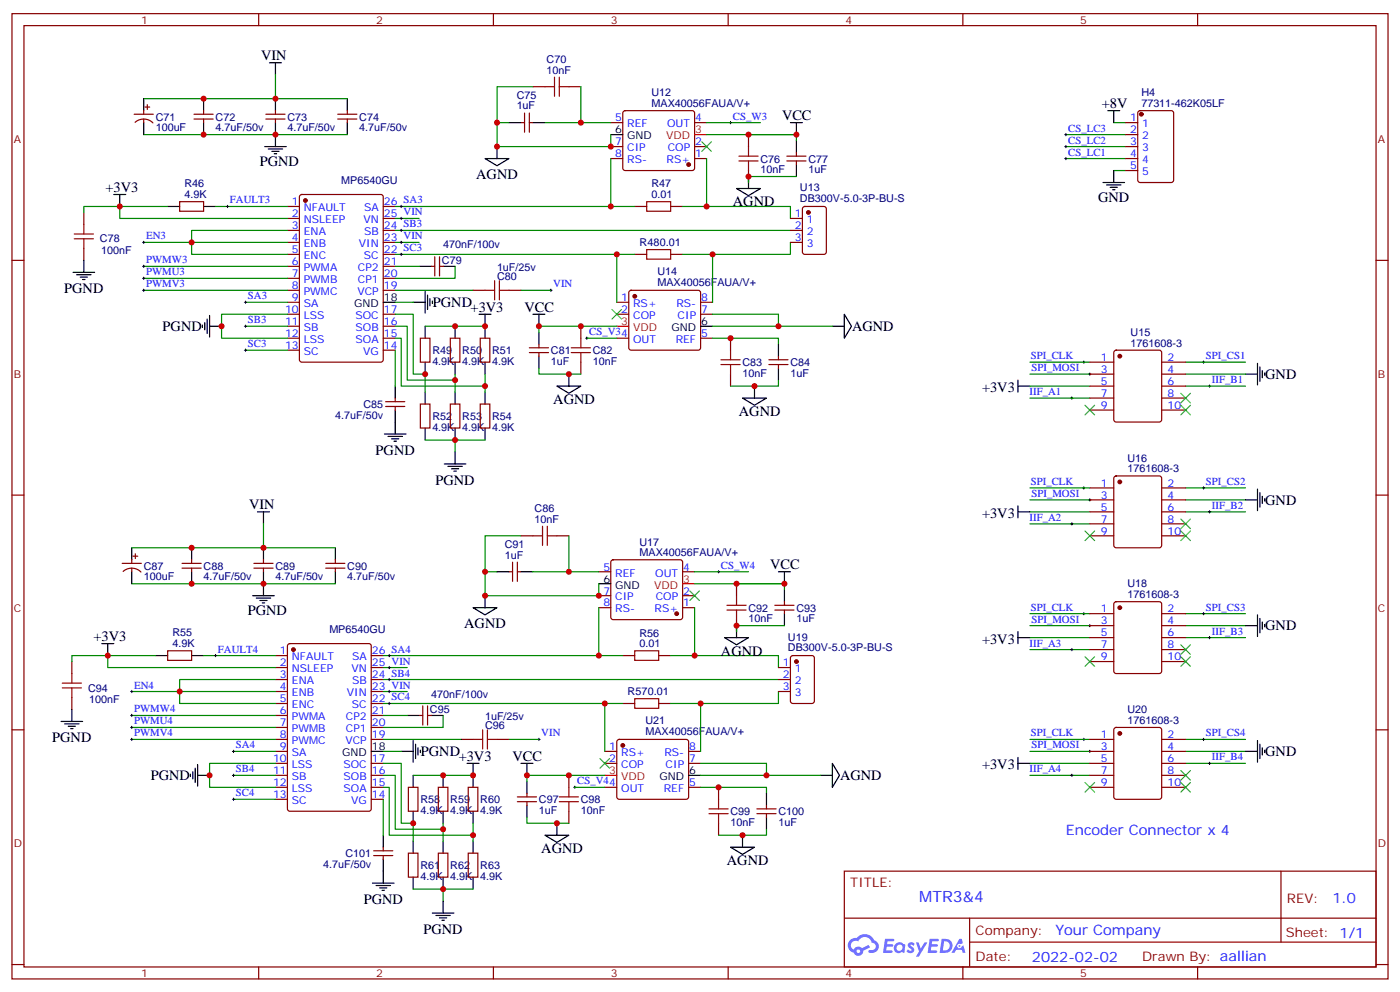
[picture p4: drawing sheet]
<svg xmlns="http://www.w3.org/2000/svg" width="412mm" height="292mm" viewBox="0 0 412 292" stroke-linecap="round" stroke-linejoin="round" font-family="sans-serif">
<g fill="none" stroke="#870000" stroke-width=".35">
<path d="M3.5 4h405.4v284.4h-405.4zM7.1 7.5h398.2v277.3h-398.2zM76.2 4v3.5M145.3 4v3.5M214.5 4v3.5M283.6 4v3.5M352.8 4v3.5M3.5 76.7h3.6M405.3 76.7h3.6M3.5 145.8h3.6M405.3 145.8h3.6M3.5 215h3.6"/>
<path d="M405.3 215h3.6M248.7 256.6h156.6v28.2h-156.6zM377.3 256.6v20.9M248.7 270.5h156.5M285.6 277.5h119.6M285.6 270.5v14.1M3.5 284.1h3.6M76.2 284.8v3.6M145.3 284.8v3.6M214.5 284.8v3.6M283.6 284.8v3.6M352.8 284.8v3.6"/>
<path d="M405.3 284.1h3.6"/>
</g>
<g fill="#5487ff">
<path d="M267.7 277.8a1.22 1.22 0 0 1 1.7 .3l-.4 .5a.47 .47 0 0 0-.3-.4 .47 .47 0 0 0-.5 .2l.1 .2a1.14 1.14 0 0 1 .8 1.8 1.14 1.14 0 0 1-1.9 0l-.2-.2 .5-.5 .7 .4a.29 .29 0 0 0 .3-.3 .29 .29 0 0 0-.2-.3 1.04 1.04 0 0 1-.6-1.7z"/>
<path d="M260.7 276.5h2.4l.3 .2-.2 .5-1.8 .1-.1 .8h1.5l.3 .4-.3 .4h-1.6l-.2 1.1h1.7l.2 .3-.2 .3-2.6 .1z"/>
<path d="M273.8 276.5h2.4l.3 .2-.1 .5-1.8 .1-.2 .8h1.6l.3 .4-.4 .4h-1.6l-.1 1.1h1.7l.2 .3-.2 .3-2.6 .1z"/>
<path d="M282.6 276.5h.7l.3 1.3-.6 .3a.69 .69 0 0 0-1 .3 .69 .69 0 0 0 .4 1 .69 .69 0 0 0 .9-.7l.5-.2 .6 2.2h-.8l-.2-.9h-1.8l-.5 .9h-.8z"/>
<path d="M269.8 277.6h.8l.6 1.8 1.1-1.8h.9l-2.6 4.2h-.8l.9-1.5z"/>
<path d="M277.4 276.5l-.6 4.2h1.3a2.11 2.11 0 0 0 2.5-2.1 2.11 2.11 0 0 0-2.5-2.1zM278.1 277.3a1.39 1.39 0 0 1 1.7 1.4 1.39 1.39 0 0 1-1.8 1.3h-.3z"/>
<path d="M263.7 278.2a1.54 1.54 0 0 0-.1 2.1 1.54 1.54 0 0 0 2.2 .1l.6 .3 .3-2.3-.2-.3h-.4a1.49 1.49 0 0 0-2.4 .1zM264 279.2a.94 .94 0 0 1 1.8 0 .94 .94 0 0 1-1.8 0z"/>
<path d="M250.4 276.9a2.18 2.18 0 0 0 1.1 3.7 1.44 1.44 0 0 0 1.6 .9 1.44 1.44 0 0 0 1.2-1.4l2-1-.5-.8-1.9 1a1.47 1.47 0 0 0-2.4 .4 1.39 1.39 0 0 1-.7-1.9 1.39 1.39 0 0 1 2-.5 2.12 2.12 0 0 1 2.2-1.3 2.12 2.12 0 0 1 1.9 1.7 1.14 1.14 0 0 1 1.1 1.4 1.14 1.14 0 0 1-1.7 .7 .43 .43 0 0 0-.5 .4 .43 .43 0 0 0 .4 .5 1.98 1.98 0 0 0 2.5-1.2 1.98 1.98 0 0 0-1.2-2.6 3.1 3.1 0 0 0-5.3-.6l-.9 .1zM252.3 280.2a.55 .55 0 0 1 1.1 0 .55 .55 0 0 1-1.1 0z"/>
<circle cx="282.6" cy="278.6" r=".26"/>
</g>
<g fill="none" stroke="#a10000" stroke-width=".35">
<path d="M160.5 25.5h2.8M163.3 22.7v5.7M164.7 25.5h2.9M164.7 22.7v5.7M190.5 59.4h7.1v2.8h-7.1zM217.7 47.4h5.6M217.7 46h5.6M220.5 43.2v2.8M220.5 47.4v2.8M21.9 70.3h5.6M21.9 68.9h5.6M24.7 66.1v2.8"/>
<path d="M24.7 70.3v2.9M190.5 73.5h7.1v2.8h-7.1zM142.9 85.5h2.8M145.7 82.7v5.6M147.1 85.5h2.8M147.1 82.7v5.6M171.1 99.6v2.8M168.3 103.9h5.6M168.3 102.4h5.6M171.1 103.9v2.8M212.4 107.4h5.6M212.4 106h5.6"/>
<path d="M215.2 103.2v2.8M215.2 107.4v2.8M157 157.8h2.8M159.8 155v5.7M161.2 157.8h2.8M161.2 155v5.7M214.1 179.7h5.7M214.1 178.3h5.7M217 175.5v2.8M217 179.7v2.8M21.2 198.4v2.8M187 191.7h7v2.8h-7z"/>
<path d="M18.3 202.6h5.7M18.3 201.2h5.7M21.2 202.6v2.9M139.3 217.8h2.9M142.2 215v5.6M143.6 217.8h2.8M143.6 215v5.6M187 205.8h7v2.8h-7zM164.7 236.1h5.7M164.7 234.7h5.7M167.6 231.9v2.8M167.6 236.1v2.9"/>
<path d="M208.8 239.7h5.7M208.8 238.3h5.7M211.7 235.4v2.9M211.7 239.7v2.8"/>
</g>
<g fill="none" stroke="#870000" stroke-width=".35">
<path d="M39.5 33.7h5.7M39.8 36a3.8 3.8 0 0 1 5.2 .2M42.3 32.6v1.1M42.3 35.1v1M42.7 31.5h1.4M43.4 30.8v1.4M57.1 35.1h5.7M57.1 33.7h5.7M60 32.6v1.1M60 35.1v1M78.3 35.1h5.7M78.3 33.7h5.7"/>
<path d="M81.1 32.6v1.1M81.1 35.1v1M99.5 35.1h5.6M99.5 33.7h5.6M102.3 32.6v1.1M102.3 35.1v1M153.5 36.1h1M154.5 33.3v5.6M155.9 36.1h1.1M155.9 33.3v5.6M157 25.5h3.5M167.6 25.5h3.5"/>
<path d="M179.9 36.1h3.5M183.7 32.8l.4-.2h19.8l.5 .2 .2 .5v16.2l-.2 .5-.5 .2h-19.8l-.4-.2-.3-.5v-16.2zM204.6 36.1h3.5M220.5 39.7v3.5M331.6 36.1h3.5M331.6 39.7h3.5M335.4 32.8l.4-.2h9.2l.7 .4v20.1l-.4 .6-9.5 .1-.6-.5-.1-20zM52.9 59.4h7.1v2.8h-7.1zM88.4 57.5l.5-.2h23.3l.6 .4 .1 48.3-.5 .6-23.5 .1-.7-.5v-48.2zM179.9 46.7h3.5M179.9 43.2h3.5M204.6 46.7h3.5"/>
<path d="M204.6 43.2h3.5M220.5 50.2v3.6M231.8 47.4h5.6M231.8 46h5.6M234.6 44.9v1.1M234.6 47.4v1.1M331.6 46.7h3.5M331.6 43.2h3.5M331.6 50.2h3.5M24.7 62.6v3.5M24.7 73.2v3.5M84.7 74.9h3.5"/>
<path d="M84.7 60.8h3.5M84.7 64.3h3.5M84.7 67.9h3.5M84.7 71.4h3.5M84.7 78.5h3.5M112.9 74.9h3.5M112.9 60.8h3.5M112.9 64.3h3.5M112.9 67.9h3.5M112.9 71.4h3.5M112.9 78.5h3.5M127 78.5h1.1"/>
<path d="M128.1 75.6v5.7M129.5 78.5h1M129.5 75.6v5.7M187 74.9h3.5M187 60.8h3.5M197.6 74.9h3.5M197.6 60.8h3.5M232.8 64.3h3.6M232.8 67.9h3.6M232.8 71.4h3.6M236.6 61l.5-.2h5.6l.7 .4v13l-.4 .7h-5.9l-.7-.4v-13zM84.7 89h3.5"/>
<path d="M84.7 92.6h3.5M84.7 99.6h3.5M84.7 82h3.5M84.7 85.5h3.5M84.7 96.1h3.5M112.9 92.6h3.5M112.9 99.6h3.5M112.9 82h3.5M112.9 85.5h3.5M112.9 96.1h3.5M123.8 99.6h2.8v7.1h-2.8zM132.6 99.6h2.9v7.1h-2.9z"/>
<path d="M139.3 85.5h3.6M141.5 99.6h2.8v7.1h-2.8zM149.9 85.5h3.6M171.1 96.1v3.5M181.7 89h3.5M181.7 92.6h3.5M181.7 99.6h3.5M185.4 85.7l.5-.2h19.8l.5 .2 .2 .5v16.2l-.3 .5-.4 .3h-19.8l-.5-.3-.2-.5v-16.2zM206.4 89h3.5M206.4 92.6h3.5M206.4 99.6h3.5M215.2 99.6v3.6"/>
<path d="M84.7 103.2h3.5M112.9 103.2h3.5M113.6 119.7h5.6M113.6 118.3h5.6M116.4 117.3v1M116.4 119.7v1.1M123.8 119h2.8v7.1h-2.8zM132.6 119h2.9v7.1h-2.9zM141.5 119h2.8v7.1h-2.8zM155.9 103.9h5.7M155.9 102.4h5.7M158.7 101.4v1"/>
<path d="M158.7 103.9v1M171.1 106.7v3.5M215.2 110.2v3.5M226.5 107.4h5.6M226.5 106h5.6M229.3 104.9v1.1M229.3 107.4v1M321 106.7h7.1M321 110.2h7.1M321 113.7h7.1M321 117.3h7.1M328.3 103.4l.5-.2h12.7l.6 .4 .1 20-.5 .7h-12.9l-.7-.4v-20z"/>
<path d="M342.2 106.7h7M342.2 110.2h7M342.2 113.7h7M342.2 117.3h7M321 120.8h7.1M342.2 120.8h7M153.5 157.8h3.5M164 157.8h3.6M321 157.8h7.1M321 143.7h7.1M321 147.2h7.1M321 150.8h7.1"/>
<path d="M321 154.3h7.1M328.3 140.4l.5-.2h12.7l.6 .4 .1 20.1-.5 .6-12.9 .1-.7-.5v-20zM342.2 157.8h7M342.2 143.7h7M342.2 147.2h7M342.2 150.8h7M342.2 154.3h7M36 165.9h5.6M36.3 168.3a3.8 3.8 0 0 1 5.2 .2M38.8 164.9v1M38.8 167.4v1M39.2 163.8h1.4"/>
<path d="M39.9 163.1v1.4M53.6 167.4h5.7M53.6 165.9h5.7M56.4 164.9v1M56.4 167.4v1M74.8 167.4h5.6M74.8 165.9h5.6M77.6 164.9v1M77.6 167.4v1M96 167.4h5.6M96 165.9h5.6M98.8 164.9v1"/>
<path d="M98.8 167.4v1M149.9 168.4h1.1M151 165.6v5.6M152.4 168.4h1.1M152.4 165.6v5.6M176.4 179h3.5M176.4 175.5h3.5M176.4 168.4h3.5M180.2 165.1l.4-.2h19.8l.5 .2 .2 .5v16.2l-.3 .5-.4 .2h-19.8l-.5-.2-.2-.5v-16.2zM201.1 179h3.5M201.1 175.5h3.5M201.1 168.4h3.5"/>
<path d="M217 171.9v3.6M228.2 179.7h5.7M228.2 178.3h5.7M231.1 177.2v1.1M231.1 179.7v1.1M328.3 177.4l.5-.2h12.7l.6 .5 .1 20-.5 .6-12.9 .1-.7-.5v-20zM21.2 194.9v3.5M49.4 191.7h7v2.8h-7zM81.1 193.1h3.6M81.1 196.6h3.6M84.9 189.8l.5-.2h23.3l.6 .4 .1 48.3-.5 .6-23.5 .1-.7-.5v-48.2zM109.4 193.1h3.5"/>
<path d="M109.4 196.6h3.5M183.4 193.1h3.6M194 193.1h3.6M217 182.5v3.6M229.3 196.6h3.5M233.1 193.3l.4-.2h5.7l.6 .4 .1 13-.5 .7h-5.9l-.6-.4-.1-13zM321 180.8h7.1M321 184.3h7.1M321 187.8h7.1M321 191.3h7.1M321 194.9h7.1M342.2 180.8h7"/>
<path d="M342.2 184.3h7M342.2 187.8h7M342.2 191.3h7M342.2 194.9h7M21.2 205.5v3.5M81.1 207.2h3.6M81.1 200.2h3.6M81.1 203.7h3.6M81.1 210.7h3.6M81.1 214.3h3.6M81.1 217.8h3.6M109.4 207.2h3.5"/>
<path d="M109.4 200.2h3.5M109.4 203.7h3.5M109.4 210.7h3.5M109.4 214.3h3.5M109.4 217.8h3.5M123.5 210.7h1M124.5 207.9v5.7M125.9 210.7h1.1M125.9 207.9v5.7M135.8 217.8h3.5M146.4 217.8h3.5M181.9 218l.5-.2h19.7l.5 .2 .2 .5v16.2l-.2 .5-.5 .2h-19.7l-.5-.2-.2-.5v-16.2z"/>
<path d="M183.4 207.2h3.6M194 207.2h3.6M229.3 200.2h3.5M229.3 203.7h3.5M321 217.8h7.1M328.3 214.5l.5-.2h12.7l.6 .4 .1 20-.5 .7h-12.9l-.7-.4v-20zM342.2 217.8h7M81.1 221.3h3.6M81.1 224.9h3.6M81.1 231.9h3.6M81.1 228.4h3.6M81.1 235.4h3.6"/>
<path d="M109.4 224.9h3.5M109.4 231.9h3.5M109.4 228.4h3.5M109.4 235.4h3.5M120.3 231.9h2.8v7.1h-2.8zM129.1 231.9h2.8v7.1h-2.8zM137.9 231.9h2.9v7.1h-2.9zM152.4 236.1h5.6M152.4 234.7h5.6M155.2 233.7v1M155.2 236.1v1.1M167.6 228.4v3.5"/>
<path d="M167.6 239v3.5M178.2 221.3h3.5M178.2 224.9h3.5M178.2 231.9h3.5M202.8 221.3h3.6M202.8 224.9h3.6M202.8 231.9h3.6M211.7 231.9v3.5M223 239.7h5.6M223 238.3h5.6M225.8 237.2v1.1M225.8 239.7v1"/>
<path d="M321 221.3h7.1M321 224.9h7.1M321 231.9h7.1M321 228.4h7.1M342.2 221.3h7M342.2 224.9h7M342.2 231.9h7M342.2 228.4h7M110.1 252h5.6M110.1 250.6h5.6M112.9 249.6v1M112.9 252v1.1"/>
<path d="M120.3 251.3h2.8v7.1h-2.8zM129.1 251.3h2.8v7.1h-2.8zM137.9 251.3h2.9v7.1h-2.9zM211.7 242.5v3.5"/>
</g>
<g fill="#870000" stroke="#870000" stroke-width=".35">
<circle cx="183.4" cy="219.6" r=".53"/>
<circle cx="199.3" cy="180.8" r=".53"/>
<circle cx="86.4" cy="191.3" r=".53"/>
<circle cx="187" cy="87.3" r=".53"/>
<circle cx="202.8" cy="48.5" r=".53"/>
<circle cx="90" cy="59.1" r=".53"/>
<circle cx="238.1" cy="62.6" r=".53"/>
<circle cx="234.6" cy="194.9" r=".53"/>
<circle cx="336.2" cy="33.7" r=".53"/>
<circle cx="329.8" cy="216" r=".53"/>
<circle cx="329.8" cy="179" r=".53"/>
<circle cx="329.8" cy="142" r=".53"/>
<circle cx="329.8" cy="104.9" r=".53"/>
</g>
<path d="M204.6 39.7h3.5M181.7 96.1h3.5M201.1 171.9h3.5M178.2 228.4h3.5" fill="none" stroke="#f00" stroke-width=".35"/>
<g fill="none" stroke="#000" stroke-width=".35">
<path d="M79.4 18.5h3.5M81.1 18.5v3.5M42.3 29.1v3.5M42.3 36.1v3.6M60 29.1v3.5M60 36.1v3.6M81.1 29.1v3.5M81.1 36.1v7.1M102.3 29.1v3.5M102.3 36.1v3.6M149.9 36.1h3.6M157 36.1h3.5"/>
<path d="M179.9 39.7h3.5M232.8 36.1h3.6M234.6 36.1v3.6M326.3 32.6h3.5M328.1 32.6v3.5M33.5 57.3h3.5M35.3 57.3v3.5M78 43.2h6.3M79 43.9h4.3M80.1 44.6h2.1M80.8 45.3h.7M142.9 46.7h7l-3.5 2.1z"/>
<path d="M146.4 43.2v3.5M217 55.5h7l-3.5 2.1zM220.5 52v3.5M234.6 41.4v3.5M234.6 48.5v3.5M324.9 53.8h6.4M326 54.5h4.2M327 55.2h2.1M327.7 55.9h.7M328.1 50.2v3.6M24.7 76.7v3.5M49.4 60.8h3.5"/>
<path d="M60 60.8h3.5M123.5 78.5h3.5M130.5 78.5h3.6M21.5 80.2h6.4M22.6 80.9h4.2M23.6 81.6h2.2M24.3 82.3h.7M59.6 95.7v.7M60.3 95v2.2M61 94v4.2M61.7 96.1h3.6M61.7 92.9v6.4"/>
<path d="M112.9 89h3.5M121.7 89h3.5M125.2 85.9v6.3M125.2 96.1v3.5M125.9 86.9v4.3M126.6 88v2.1M127.4 88.7v.7M134.1 96.1v3.5M141.1 92.6h3.5M142.9 92.6v7M157 92.6h3.5M158.7 92.6v3.5"/>
<path d="M158.7 97.9v3.5M206.4 96.1h3.5M245.2 96.1h3.5M248.7 92.6l2.1 3.5-2.1 3.5zM116.4 113.7v3.6M125.2 106.7v3.5M125.2 115.5v3.5M134.1 106.7v3.5M134.1 115.5v3.5M142.9 106.7v3.5M142.9 115.5v3.5M158.7 104.9v3.5"/>
<path d="M164 113.7h7.1l-3.5 2.2zM167.6 110.2v3.5M218.7 117.3h7.1l-3.6 2.1zM222.2 113.7v3.6M229.3 101.4v3.5M229.3 108.4v3.6M299.9 112v3.5M299.9 113.7h3.5M366.9 110.2h3.5M370.4 107v6.4M371.1 108.1v4.2M371.8 109.1v2.2"/>
<path d="M372.5 109.9v.7M113.2 127.8h6.4M114.3 128.6h4.2M115.4 129.3h2.1M116.1 130h.7M116.4 120.8v7M125.2 126.1v3.5M130.9 136.7h6.3M131.9 137.4h4.3M133 138.1h2.1M133.7 138.8h.7M134.1 126.1v3.5"/>
<path d="M134.1 133.1v3.6M142.9 126.1v3.5M75.8 150.8h3.6M77.6 150.8v3.5M299.9 150.8h3.5M299.9 149v3.5M366.9 147.2h3.5M370.4 144.1v6.3M371.1 145.1v4.3M371.8 146.2v2.1M372.5 146.9v.7M38.8 161.4v3.5"/>
<path d="M38.8 168.4v3.5M56.4 161.4v3.5M56.4 168.4v3.5M74.4 175.5h6.4M75.5 176.2h4.2M76.6 176.9h2.1M77.3 177.6h.7M77.6 161.4v3.5M77.6 168.4v7.1M98.8 161.4v3.5M98.8 168.4v3.5M139.3 179h7.1l-3.5 2.1z"/>
<path d="M142.9 175.5v3.5M146.4 168.4h3.5M153.5 168.4h3.5M176.4 171.9h3.5M229.3 168.4h3.5M231.1 168.4v3.5M231.1 173.7v3.5M30 189.6h3.5M31.7 189.6v3.5M45.9 193.1h3.5M56.4 193.1h3.6M213.4 187.8h7.1l-3.5 2.1z"/>
<path d="M217 184.3v3.5M231.1 180.8v3.5M299.9 186.1v3.5M299.9 187.8h3.5M366.9 184.3h3.5M370.4 181.1v6.4M371.1 182.2v4.2M371.8 183.2v2.1M372.5 183.9v.7M18 212.5h6.3M19 213.2h4.3M20.1 213.9h2.1"/>
<path d="M20.8 214.6h.7M21.2 209v3.5M119.9 210.7h3.6M121.7 218.2v6.3M122.4 219.2v4.2M127 210.7h3.5M370.4 218.2v6.3M371.1 219.2v4.2M56.1 228v.7M56.8 227.3v2.1M57.5 226.3v4.2M58.2 228.4h3.5"/>
<path d="M58.2 225.2v6.4M109.4 221.3h3.5M118.2 221.3h3.5M121.7 228.4v3.5M121.7 239v3.5M123.1 220.3v2.1M123.8 221v.7M130.5 228.4v3.5M130.5 239v3.5M137.6 224.9h3.5M139.3 224.9v7M139.3 239v3.5"/>
<path d="M153.5 224.9h3.5M155.2 224.9v3.5M155.2 230.2v3.5M155.2 237.2v3.5M202.8 228.4h3.6M225.8 233.7v3.5M241.7 228.4h3.5M245.2 224.9l2.1 3.5-2.1 3.5zM299.9 224.9h3.5M299.9 223.1v3.5M366.9 221.3h3.5M371.8 220.3v2.1"/>
<path d="M372.5 221v.7M112.9 246v3.6M112.9 253.1v7M121.7 247.8v3.5M121.7 258.4v3.5M130.5 247.8v3.5M130.5 258.4v3.5M139.3 247.8v3.5M139.3 258.4v3.5M160.5 246h7.1l-3.6 2.1zM164 242.5v3.5M215.2 249.6h7l-3.5 2.1z"/>
<path d="M218.7 246v3.6M225.8 240.7v3.6M109.7 260.1h6.4M110.8 260.8h4.2M111.8 261.5h2.1M112.5 262.3h.7M127.4 269h6.3M128.4 269.7h4.2M129.5 270.4h2.1M130.2 271.1h.7M130.5 265.4v3.6"/>
</g>
<g fill="none" stroke="#008700" stroke-width=".35">
<path d="M42.3 39.7h60M81.1 22v7.1h-38.8M81.1 29.1h21.2M146.4 36.1h3.5M157 25.5h-10.6v17.7h33.5v-3.5M160.5 36.1h10.6M171.1 25.5v10.6h8.8M208.1 39.7h26.5v1.7M208.1 36.1h15.9M314 39.7h17.6M328.1 36.1h3.5M179.9 46.7v14.1"/>
<path d="M208.1 46.7v14.1M234.6 52h-14.1v1.8M314 46.7h17.6M314 43.2h17.6M328.1 50.2h3.5M35.3 60.8h-10.6v1.8M42.3 71.4h14.1v3.5h28.3M42.3 78.5h42.4M49.4 60.8h-14.1v3.5h49.4M63.5 60.8h21.2M84.7 67.9h-28.3v3.5h28.3M116.4 60.8h70.6"/>
<path d="M116.4 71.4h7.1M116.4 78.5h7.1M116.4 67.9h116.4M116.4 74.9h70.6M116.4 64.3h7.1M134.1 78.5v3.5h-17.7M181.7 74.9v14.1M201.1 60.8h31.7v3.5M209.9 74.9v14.1M232.8 71.4v3.5h-31.7M42.3 82h42.4M42.3 85.5h42.4"/>
<path d="M72.3 89h12.4M72.3 96.1h12.4M84.7 92.6h-19.4v7h19.4M116.4 92.6h5.3v17.6h3.5v5.3M116.4 96.1h3.5v15.9h14.2v-1.8M116.4 99.6h1.8v14.1h24.7v-3.5M116.4 85.5h22.9M116.4 89h5.3M125.2 96.1h17.7M153.5 85.5h8.8M172.9 99.6h8.8M181.7 96.1h-23v1.8"/>
<path d="M209.9 92.6h19.4v3.5M209.9 99.6h19.4v1.8M209.9 96.1h35.3M72.3 103.2h12.4M116.4 103.2v10.5M134.1 112v3.5M142.9 113.7v1.8M158.7 108.4v1.8h12.4M229.3 112v1.7h-14.1M303.4 117.3h17.6M303.4 106.7h17.6M303.4 113.7h17.6"/>
<path d="M303.4 110.2h17.6M349.2 106.7h17.7M349.2 113.7h17.7M349.2 110.2h17.7M125.2 129.6h17.7M134.1 129.6v3.5M77.6 154.3v7.1h-38.8M153.5 157.8h-10.6v17.7h33.5v-3.6M167.6 157.8v10.6h8.8M303.4 147.2h17.6M303.4 150.8h17.6M303.4 143.7h17.6"/>
<path d="M303.4 154.3h17.6M349.2 147.2h17.7M349.2 150.8h17.7M349.2 143.7h17.7M38.8 171.9h60M77.6 161.4h21.2M142.9 168.4h3.5M157 168.4h10.6M176.4 179v14.1M204.6 179v14.1M204.6 171.9h26.5v1.8M204.6 168.4h15.9"/>
<path d="M31.7 193.1h-10.5v1.8M45.9 193.1h-14.2v3.5h49.4M60 193.1h21.1M112.9 193.1h70.5M112.9 196.6h7M197.6 193.1h31.7v3.5M231.1 184.3h-14.1v1.8M303.4 184.3h17.6M303.4 187.8h17.6M303.4 180.8h17.6M303.4 191.3h17.6M349.2 184.3h17.7"/>
<path d="M349.2 187.8h17.7M349.2 180.8h17.7M38.8 203.7h14.1v3.5h28.2M38.8 210.7h42.3M38.8 214.3h42.3M38.8 217.8h42.3M81.1 200.2h-28.2v3.5h28.2M112.9 203.7h7M112.9 210.7h7M112.9 217.8h22.9M112.9 200.2h116.4M112.9 207.2h70.5"/>
<path d="M130.5 210.7v3.6h-17.6M149.9 217.8h8.8M178.2 207.2v14.1M206.4 207.2v14.1M229.3 203.7v3.5h-31.7M303.4 217.8h17.6M349.2 217.8h17.7M68.8 221.3h12.3M68.8 228.4h12.3M68.8 235.4h12.3M81.1 224.9h-19.4v7h19.4M112.9 224.9h5.3v17.6h3.5v5.3"/>
<path d="M112.9 228.4h3.5v15.9h14.1v-1.8M112.9 231.9h1.8v14.1h24.6v-3.5M112.9 221.3h5.3M112.9 235.4v10.6M121.7 228.4h17.6M169.3 231.9h8.9M178.2 228.4h-23v1.8M206.4 224.9h19.4v3.5M206.4 231.9h19.4v1.8M206.4 228.4h35.3M303.4 221.3h17.6M303.4 228.4h17.6"/>
<path d="M303.4 224.9h17.6M349.2 221.3h17.7M349.2 224.9h17.7M130.5 244.3v3.5M139.3 246v1.8M155.2 240.7v1.8h12.4M225.8 244.3v1.7h-14.1M121.7 261.9h17.6M130.5 261.9v3.5"/>
</g>
<g fill="none" stroke="#000" stroke-width=".29">
<path d="M214.8 36.1h.7M215.2 35.8v.7M313.6 39.7h.7M314 39.3v.7M313.6 46.7h.7M313.6 43.2h.7M314 42.8v.7M314 46.4v.7M42 71.4h.7M42 78.5h.7M42.3 71v.8M42.3 78.1v.7"/>
<path d="M66.7 60.8h.7M67 60.5v.7M117.8 71.4h.7M117.8 60.8h.7M117.8 67.9h.7M117.8 74.9h.7M117.8 64.3h.7M118.2 60.5v.7M118.2 64v.7M118.2 67.5v.7M118.2 71v.8M118.2 74.6v.7"/>
<path d="M42 82h.7M42 85.5h.7M42.3 81.6v.7M42.3 85.2v.7M72 89h.7M72 96.1h.7M72.3 88.7v.7M72.3 95.7v.7M161.9 85.5h.7M162.3 85.2v.7M172.5 99.6h.7M172.9 99.3v.7"/>
<path d="M72 103.2h.7M72.3 102.8v.7M315.4 117.3h.7M315.7 116.9v.7M318.9 106.7h.7M319.3 106.3v.7M320.7 110.2h.7M321 109.9v.7M354.2 106.7h.7M354.5 106.3v.7M356 113.7h.7M356.3 113.4v.7"/>
<path d="M315.4 154.3h.7M315.7 154v.7M318.9 143.7h.7M319.3 143.4v.7M320.7 147.2h.7M321 146.9v.7M354.2 143.7h.7M354.5 143.4v.7M356 150.8h.7M356.3 150.4v.7M211.3 168.4h.7M211.7 168.1v.7"/>
<path d="M63.1 193.1h.8M63.5 192.8v.7M114.3 193.1h.7M114.3 196.6h.7M114.7 192.8v.7M114.7 196.3v.7M114.7 199.8v.7M315.4 191.3h.7M315.7 191v.7M318.9 180.8h.7M319.3 180.4v.7M320.7 184.3h.7"/>
<path d="M321 183.9v.7M354.2 180.8h.7M354.5 180.4v.7M356 187.8h.7M356.3 187.5v.7M38.5 203.7h.7M38.5 210.7h.7M38.5 214.3h.7M38.5 217.8h.7M38.8 203.3v.7M38.8 210.4v.7M38.8 213.9v.7"/>
<path d="M38.8 217.5v.7M114.3 203.7h.7M114.3 200.2h.7M114.3 207.2h.7M114.7 203.3v.7M114.7 206.9v.7M158.4 217.8h.7M158.7 217.5v.7M318.9 217.8h.7M319.3 217.5v.7M354.2 217.8h.7M354.5 217.5v.7"/>
<path d="M68.4 221.3h.7M68.4 228.4h.7M68.4 235.4h.7M68.8 221v.7M68.8 228v.7M68.8 235.1v.7M169 231.9h.7M169.3 231.6v.7M315.4 228.4h.7M315.7 228v.7M320.7 221.3h.7M321 221v.7"/>
<path d="M356 224.9h.7M356.3 224.5v.7"/>
</g>
<g fill="none" stroke="#3c3" stroke-width=".35">
<path d="M206.7 41.8l2.8 2.8M209.5 41.8l-2.8 2.8M180.3 91.2l2.8 2.8M183.1 91.2l-2.8 2.8M319.6 119.4l2.8 2.8M322.4 119.4l-2.8 2.8M347.8 115.9l2.9 2.8M347.8 119.4l2.9 2.8M350.7 115.9l-2.9 2.8M350.7 119.4l-2.9 2.8M319.6 156.4l2.8 2.8M322.4 156.4l-2.8 2.8"/>
<path d="M347.8 152.9l2.9 2.8M347.8 156.4l2.9 2.8M350.7 152.9l-2.9 2.8M350.7 156.4l-2.9 2.8M203.2 174.1l2.8 2.8M206 174.1l-2.8 2.8M319.6 193.5l2.8 2.8M322.4 193.5l-2.8 2.8M347.8 189.9l2.9 2.9M347.8 193.5l2.9 2.8M350.7 189.9l-2.9 2.9M350.7 193.5l-2.9 2.8"/>
<path d="M176.7 223.4l2.9 2.9M179.6 223.4l-2.9 2.9M319.6 230.5l2.8 2.8M322.4 230.5l-2.8 2.8M347.8 230.5l2.9 2.8M347.8 227l2.9 2.8M350.7 230.5l-2.9 2.8M350.7 227l-2.9 2.8"/>
</g>
<g fill="#c00">
<circle cx="56.4" cy="161.4" r=".88"/>
<circle cx="77.6" cy="161.4" r=".88"/>
<circle cx="77.6" cy="171.9" r=".88"/>
<circle cx="56.4" cy="171.9" r=".88"/>
<circle cx="31.8" cy="193.1" r=".88"/>
<circle cx="52.9" cy="203.7" r=".88"/>
<circle cx="61.7" cy="228.4" r=".88"/>
<circle cx="178.2" cy="207.2" r=".88"/>
<circle cx="206.4" cy="207.2" r=".88"/>
<circle cx="176.4" cy="193.1" r=".88"/>
<circle cx="204.6" cy="193.1" r=".88"/>
<circle cx="225.8" cy="228.4" r=".88"/>
<circle cx="217" cy="171.9" r=".88"/>
<circle cx="217" cy="184.3" r=".88"/>
<circle cx="211.7" cy="231.9" r=".88"/>
<circle cx="218.7" cy="246" r=".88"/>
<circle cx="164" cy="242.5" r=".88"/>
<circle cx="231.1" cy="171.9" r=".88"/>
<circle cx="167.6" cy="228.4" r=".88"/>
<circle cx="155.2" cy="228.4" r=".88"/>
<circle cx="139.3" cy="246" r=".88"/>
<circle cx="130.5" cy="244.3" r=".88"/>
<circle cx="121.7" cy="242.5" r=".88"/>
<circle cx="130.5" cy="261.9" r=".88"/>
<circle cx="130.5" cy="228.4" r=".88"/>
<circle cx="139.3" cy="228.4" r=".88"/>
<circle cx="142.9" cy="168.4" r=".88"/>
<circle cx="142.9" cy="175.5" r=".88"/>
<circle cx="176.4" cy="175.5" r=".88"/>
<circle cx="167.6" cy="168.4" r=".88"/>
<circle cx="60" cy="29.1" r=".88"/>
<circle cx="81.1" cy="29.1" r=".88"/>
<circle cx="81.1" cy="39.7" r=".88"/>
<circle cx="60" cy="39.7" r=".88"/>
<circle cx="35.3" cy="60.8" r=".88"/>
<circle cx="56.4" cy="71.4" r=".88"/>
<circle cx="65.3" cy="96.1" r=".88"/>
<circle cx="181.7" cy="74.9" r=".88"/>
<circle cx="209.9" cy="74.9" r=".88"/>
<circle cx="179.9" cy="60.8" r=".88"/>
<circle cx="208.1" cy="60.8" r=".88"/>
<circle cx="229.3" cy="96.1" r=".88"/>
<circle cx="220.5" cy="39.7" r=".88"/>
<circle cx="220.5" cy="52" r=".88"/>
<circle cx="215.2" cy="99.6" r=".88"/>
<circle cx="222.3" cy="113.7" r=".88"/>
<circle cx="167.6" cy="110.2" r=".88"/>
<circle cx="234.6" cy="39.7" r=".88"/>
<circle cx="171.1" cy="96.1" r=".88"/>
<circle cx="158.8" cy="96.1" r=".88"/>
<circle cx="142.9" cy="113.7" r=".88"/>
<circle cx="134.1" cy="112" r=".88"/>
<circle cx="125.2" cy="110.2" r=".88"/>
<circle cx="134.1" cy="129.6" r=".88"/>
<circle cx="134.1" cy="96.1" r=".88"/>
<circle cx="142.9" cy="96.1" r=".88"/>
<circle cx="179.9" cy="43.2" r=".88"/>
<circle cx="171.1" cy="36.1" r=".88"/>
<circle cx="146.4" cy="43.2" r=".88"/>
<circle cx="146.4" cy="36.1" r=".88"/>
</g>
<text font-size="4.6" fill="#00f" x="270.8" y="265.6">MTR3&amp;4</text>
<g font-size="4.2">
<text x="76.9" y="17.8">VIN</text>
<text x="230.4" y="35.4">VCC</text>
<text x="324.6" y="31.9">+8V</text>
<text x="76.6" y="48.8">PGND</text>
<text x="140.3" y="52.8">AGND</text>
<text x="31" y="56.6">+3V3</text>
<text x="323.5" y="59.4">GND</text>
<text x="215.9" y="60.8">AGND</text>
<text x="18.9" y="86.3">PGND</text>
<text x="127.5" y="90.5">PGND</text>
<text x="138.6" y="91.9">+3V3</text>
<text x="154.5" y="91.9">VCC</text>
<text x="47.9" y="97.5">PGND</text>
<text x="251" y="97.5">AGND</text>
<text x="372.7" y="111.6">GND</text>
<text x="163" y="119">AGND</text>
<text x="289.3" y="115.5">+3V3</text>
<text x="217.7" y="122.6">AGND</text>
<text x="110.7" y="133.9">PGND</text>
<text x="128.3" y="142.7">PGND</text>
<text x="372.7" y="148.7">GND</text>
<text x="73.4" y="150.1">VIN</text>
<text x="289.3" y="152.5">+3V3</text>
<text x="226.8" y="167.7">VCC</text>
<text x="73" y="181.1">PGND</text>
<text x="136.8" y="185">AGND</text>
<text x="372.7" y="185.7">GND</text>
<text x="27.5" y="188.9">+3V3</text>
<text x="289.3" y="189.6">+3V3</text>
<text x="212.4" y="193.1">AGND</text>
<text x="15.4" y="218.6">PGND</text>
<text x="124" y="222.7">PGND</text>
<text x="135.1" y="224.2">+3V3</text>
<text x="151" y="224.2">VCC</text>
<text x="289.3" y="226.6">+3V3</text>
<text x="372.7" y="222.7">GND</text>
<text x="44.4" y="229.8">PGND</text>
<text x="247.5" y="229.8">AGND</text>
<text x="159.5" y="251.3">AGND</text>
<text x="214.1" y="254.8">AGND</text>
<text x="107.1" y="266.2">PGND</text>
<text x="124.8" y="275">PGND</text>
</g>
<g font-size="4.2" fill="#00f">
<text x="314" y="246">Encoder Connector x 4</text>
<text x="392.5" y="265.9">1.0</text>
<text x="310.9" y="275.4">Your Company</text>
<text x="304" y="283.2">2022-02-02</text>
</g>
<g font-size="3.9" fill="#800">
<text x="250.5" y="261.2">TITLE:</text>
<text x="379.1" y="265.9">REV:</text>
<text x="287.4" y="275.4">Company:</text>
<text x="378.7" y="276">Sheet: 1/1</text>
<text x="287.4" y="283.1">Date:</text>
<text x="336.4" y="283.2">Drawn By: aallian</text>
</g>
<g font-size="3.2" fill="#800">
<text x="41.6" y="7">1</text>
<text x="110.8" y="7">2</text>
<text x="179.9" y="7">3</text>
<text x="249.1" y="7">4</text>
<text x="318.2" y="7">5</text>
<text x="4.1" y="42.1">A</text>
<text x="405.9" y="42.1">A</text>
<text x="4.1" y="111.3">B</text>
<text x="405.9" y="111.3">B</text>
<text x="4.1" y="180.4">C</text>
<text x="405.9" y="180.4">C</text>
<text x="4.1" y="249.6">D</text>
<text x="405.9" y="249.6">D</text>
<text x="41.6" y="287.8">1</text>
<text x="110.8" y="287.8">2</text>
<text x="179.9" y="287.8">3</text>
<text x="249.1" y="287.8">4</text>
<text x="318.2" y="287.8">5</text>
</g>
<g font-size="3.2" fill="#000080">
<text x="161" y="21.7">10nF</text>
<text x="161" y="18.5">C70</text>
<text x="152.2" y="29.1">C75</text>
<text x="191.9" y="28.4">U12</text>
<text x="336.2" y="28.2">H4</text>
<text x="45.9" y="35.5">C71</text>
<text x="63.5" y="35.5">C72</text>
<text x="84.7" y="35.5">C73</text>
<text x="105.8" y="35.5">C74</text>
<text x="152.2" y="32.2">1uF</text>
<text x="191.9" y="31.5">MAX40056FAUA/V+</text>
<text x="336.2" y="31.4">77311-462K05LF</text>
<text x="45.9" y="38.7">100uF</text>
<text x="63.5" y="38.7">4.7uF/50v</text>
<text x="84.7" y="38.7">4.7uF/50v</text>
<text x="105.8" y="38.7">4.7uF/50v</text>
<text x="224" y="47.9">C76</text>
<text x="238.1" y="47.9">C77</text>
<text x="224" y="51.1">10nF</text>
<text x="238.1" y="51">1uF</text>
<text x="54.3" y="58.3">4.9K</text>
<text x="54.3" y="55.2">R46</text>
<text x="100.5" y="54.1">MP6540GU</text>
<text x="191.9" y="58.3">0.01</text>
<text x="191.9" y="55.2">R47</text>
<text x="235.6" y="59.5">DB300V-5.0-3P-BU-S</text>
<text x="235.6" y="56.4">U13</text>
<text x="29.5" y="71.4">C78</text>
<text x="29.8" y="74.9">100nF</text>
<text x="130.2" y="77.8">C79</text>
<text x="130.5" y="73.2">470nF/100v</text>
<text x="188.4" y="72.5">R480.01</text>
<text x="146.4" y="79.9">1uF/25v</text>
<text x="146.4" y="82.3">C80</text>
<text x="193.7" y="81.1">U14</text>
<text x="193.7" y="84.2">MAX40056FAUA/V+</text>
<text x="333" y="98.9">U15</text>
<text x="127.4" y="107.5">4.9K</text>
<text x="127.4" y="104.3">R49</text>
<text x="136.2" y="107.5">4.9K</text>
<text x="136.2" y="104.3">R50</text>
<text x="145" y="107.5">4.9K</text>
<text x="145" y="104.3">R51</text>
<text x="162.3" y="107.5">1uF</text>
<text x="162.3" y="104.3">C81</text>
<text x="174.6" y="107.5">10nF</text>
<text x="174.6" y="104.3">C82</text>
<text x="218.7" y="107.9">C83</text>
<text x="232.8" y="107.9">C84</text>
<text x="333" y="102.1">1761608-3</text>
<text x="218.7" y="111">10nF</text>
<text x="232.8" y="111">1uF</text>
<text x="98.8" y="123.3">4.7uF/50v</text>
<text x="107.1" y="120.2">C85</text>
<text x="127.4" y="123.7">R52</text>
<text x="136.2" y="123.7">R53</text>
<text x="145" y="123.7">R54</text>
<text x="127.4" y="126.9">4.9K</text>
<text x="136.2" y="126.9">4.9K</text>
<text x="145" y="126.9">4.9K</text>
<text x="332.1" y="136">U16</text>
<text x="332.1" y="139.1">1761608-3</text>
<text x="157.5" y="154">10nF</text>
<text x="157.5" y="150.8">C86</text>
<text x="148.7" y="161.4">C91</text>
<text x="188.4" y="160.7">U17</text>
<text x="42.3" y="167.8">C87</text>
<text x="60" y="167.8">C88</text>
<text x="81.1" y="167.8">C89</text>
<text x="102.3" y="167.8">C90</text>
<text x="148.7" y="164.5">1uF</text>
<text x="188.4" y="163.8">MAX40056FAUA/V+</text>
<text x="42.3" y="171">100uF</text>
<text x="60" y="171">4.7uF/50v</text>
<text x="81.1" y="171">4.7uF/50v</text>
<text x="102.3" y="171">4.7uF/50v</text>
<text x="332.1" y="173">U18</text>
<text x="332.1" y="176.2">1761608-3</text>
<text x="220.5" y="183.3">10nF</text>
<text x="220.5" y="180.2">C92</text>
<text x="234.6" y="183.3">1uF</text>
<text x="234.6" y="180.2">C93</text>
<text x="50.8" y="190.6">4.9K</text>
<text x="50.8" y="187.5">R55</text>
<text x="97" y="186.4">MP6540GU</text>
<text x="188.4" y="190.6">0.01</text>
<text x="188.4" y="187.5">R56</text>
<text x="232.1" y="191.8">DB300V-5.0-3P-BU-S</text>
<text x="232.1" y="188.7">U19</text>
<text x="25.9" y="203.7">C94</text>
<text x="26.3" y="207.2">100nF</text>
<text x="127" y="205.5">470nF/100v</text>
<text x="184.9" y="204.8">R570.01</text>
<text x="126.7" y="210.1">C95</text>
<text x="142.9" y="212.2">1uF/25v</text>
<text x="142.9" y="214.6">C96</text>
<text x="190.1" y="213.4">U21</text>
<text x="332.1" y="213.2">1761608-3</text>
<text x="332.1" y="210">U20</text>
<text x="190.1" y="216.5">MAX40056FAUA/V+</text>
<text x="123.8" y="239.8">4.9K</text>
<text x="123.8" y="236.6">R58</text>
<text x="132.6" y="239.8">4.9K</text>
<text x="132.6" y="236.6">R59</text>
<text x="141.5" y="239.8">4.9K</text>
<text x="141.5" y="236.6">R60</text>
<text x="158.7" y="239.8">1uF</text>
<text x="158.7" y="236.6">C97</text>
<text x="171.1" y="239.8">10nF</text>
<text x="171.1" y="236.6">C98</text>
<text x="215.2" y="243.3">10nF</text>
<text x="215.2" y="240.1">C99</text>
<text x="229.3" y="243.3">1uF</text>
<text x="229.3" y="240.1">C100</text>
<text x="95.2" y="255.6">4.7uF/50v</text>
<text x="101.8" y="252.5">C101</text>
<text x="123.8" y="256">R61</text>
<text x="132.6" y="256">R62</text>
<text x="141.5" y="256">R63</text>
<text x="123.8" y="259.2">4.9K</text>
<text x="132.6" y="259.2">4.9K</text>
<text x="141.5" y="259.2">4.9K</text>
</g>
<g font-size="3.2" fill="#00f">
<text x="181.3" y="35.8">5</text>
<text x="204.8" y="35.8">4</text>
<text x="215.9" y="35.2">CS_W3</text>
<text x="332.9" y="35.8">1</text>
<text x="184.7" y="37.5">REF</text>
<text x="196.5" y="37.5">OUT</text>
<text x="314.7" y="38.8">CS_LC3</text>
<text x="332.9" y="39.3">2</text>
<text x="336.4" y="37.5">1</text>
<text x="336.4" y="41.1">2</text>
<text x="181.3" y="42.8">7</text>
<text x="181.3" y="46.4">8</text>
<text x="184.7" y="44.6">CIP</text>
<text x="196.7" y="44.6">COP</text>
<text x="204.8" y="46.4">1</text>
<text x="204.8" y="42.8">2</text>
<text x="314.7" y="45.8">CS_LC1</text>
<text x="314.7" y="42.3">CS_LC2</text>
<text x="332.9" y="42.8">3</text>
<text x="332.9" y="46.4">4</text>
<text x="336.4" y="44.6">3</text>
<text x="184.7" y="48.1">RS-</text>
<text x="196.3" y="48.1">RS+</text>
<text x="332.9" y="49.9">5</text>
<text x="336.4" y="48.1">4</text>
<text x="336.4" y="51.6">5</text>
<text x="67.7" y="59.9">FAULT3</text>
<text x="86" y="60.5">1</text>
<text x="86" y="64">2</text>
<text x="89.5" y="62.2">NFAULT</text>
<text x="89.5" y="65.8">NSLEEP</text>
<text x="107" y="65.8">VN</text>
<text x="107.2" y="62.2">SA</text>
<text x="113.1" y="64">25 VIN</text>
<text x="113.1" y="60.5">26 SA3</text>
<text x="234.2" y="64">1</text>
<text x="237.7" y="65.8">1</text>
<text x="43" y="70.5">EN3</text>
<text x="86" y="67.5">3</text>
<text x="86" y="71">4</text>
<text x="89.5" y="69.3">ENA</text>
<text x="107.2" y="69.3">SB</text>
<text x="113.1" y="71">23 VIN</text>
<text x="113.1" y="67.5">24 SB3</text>
<text x="234.2" y="67.5">2</text>
<text x="234.2" y="71">3</text>
<text x="237.7" y="69.3">2</text>
<text x="43" y="77.6">PWMW3</text>
<text x="86" y="74.6">5</text>
<text x="89.5" y="72.8">ENB</text>
<text x="89.5" y="76.3">ENC</text>
<text x="105.7" y="72.8">VIN</text>
<text x="107.2" y="76.3">SC</text>
<text x="113.1" y="74.6">22 SC3</text>
<text x="237.7" y="72.8">3</text>
<text x="43" y="81.1">PWMU3</text>
<text x="86" y="78.1">6</text>
<text x="86" y="81.6">7</text>
<text x="89.5" y="79.9">PWMA</text>
<text x="89.5" y="83.4">PWMB</text>
<text x="105.4" y="83.4">CP1</text>
<text x="105.4" y="79.9">CP2</text>
<text x="113.1" y="81.6">20</text>
<text x="113.1" y="78.1">21</text>
<text x="43" y="84.6">PWMV3</text>
<text x="73" y="88.2">SA3</text>
<text x="86" y="85.2">8</text>
<text x="86" y="88.7">9</text>
<text x="89.5" y="86.9">PWMC</text>
<text x="105.3" y="86.9">VCP</text>
<text x="113.1" y="85.2">19</text>
<text x="163" y="84.6">VIN</text>
<text x="183" y="88.7">1</text>
<text x="206.6" y="88.7">8</text>
<text x="73" y="95.2">SB3</text>
<text x="84" y="92.2">10</text>
<text x="84" y="95.7">11</text>
<text x="89.5" y="90.5">SA</text>
<text x="89.5" y="94">LSS</text>
<text x="104.7" y="94">SOC</text>
<text x="113.1" y="95.7">16</text>
<text x="113.1" y="92.2">17</text>
<text x="183" y="92.2">2</text>
<text x="186.5" y="90.5">RS+</text>
<text x="186.5" y="94">COP</text>
<text x="199.3" y="90.5">RS-</text>
<text x="199.6" y="94">CIP</text>
<text x="206.6" y="92.2">7</text>
<text x="84" y="99.3">12</text>
<text x="89.5" y="97.5">SB</text>
<text x="89.5" y="101">LSS</text>
<text x="104.7" y="97.5">SOB</text>
<text x="104.7" y="101">SOA</text>
<text x="113.1" y="99.3">15</text>
<text x="173.6" y="98.7">CS_V34</text>
<text x="186.5" y="101">OUT</text>
<text x="199" y="101">REF</text>
<text x="206.6" y="99.3">5</text>
<text x="73" y="102.3">SC3</text>
<text x="84" y="102.8">13</text>
<text x="89.5" y="104.6">SC</text>
<text x="107" y="104.6">VG</text>
<text x="113.1" y="102.8">14</text>
<text x="303.6" y="105.8">SPI_CLK</text>
<text x="324.3" y="106.3">1</text>
<text x="344" y="106.3">2</text>
<text x="355.2" y="105.8">SPI_CS1</text>
<text x="303.8" y="109.3">SPI_MOSI</text>
<text x="324.3" y="109.9">3</text>
<text x="324.3" y="113.4">5</text>
<text x="344" y="109.9">4</text>
<text x="344" y="113.4">6</text>
<text x="357" y="112.9">IIF_B1</text>
<text x="303.3" y="116.4">IIF_A1</text>
<text x="324.3" y="116.9">7</text>
<text x="344" y="116.9">8</text>
<text x="324.3" y="120.4">9</text>
<text x="344" y="120.4">10</text>
<text x="303.6" y="142.8">SPI_CLK</text>
<text x="324.3" y="143.4">1</text>
<text x="344" y="143.4">2</text>
<text x="355.2" y="142.8">SPI_CS2</text>
<text x="303.8" y="146.4">SPI_MOSI</text>
<text x="324.3" y="146.9">3</text>
<text x="344" y="146.9">4</text>
<text x="357" y="149.9">IIF_B2</text>
<text x="303.3" y="153.4">IIF_A2</text>
<text x="324.3" y="150.4">5</text>
<text x="324.3" y="154">7</text>
<text x="344" y="150.4">6</text>
<text x="344" y="154">8</text>
<text x="324.3" y="157.5">9</text>
<text x="344" y="157.5">10</text>
<text x="212.4" y="167.5">CS_W4</text>
<text x="177.7" y="168.1">5</text>
<text x="181.2" y="169.8">REF</text>
<text x="193" y="169.8">OUT</text>
<text x="201.3" y="168.1">4</text>
<text x="177.7" y="175.1">7</text>
<text x="177.7" y="178.6">8</text>
<text x="181.2" y="176.9">CIP</text>
<text x="193.1" y="176.9">COP</text>
<text x="201.3" y="178.6">1</text>
<text x="201.3" y="175.1">2</text>
<text x="303.6" y="179.9">SPI_CLK</text>
<text x="355.2" y="179.9">SPI_CS3</text>
<text x="181.2" y="180.4">RS-</text>
<text x="192.8" y="180.4">RS+</text>
<text x="303.8" y="183.4">SPI_MOSI</text>
<text x="324.3" y="180.4">1</text>
<text x="324.3" y="183.9">3</text>
<text x="344" y="180.4">2</text>
<text x="344" y="183.9">4</text>
<text x="303.3" y="190.5">IIF_A3</text>
<text x="324.3" y="187.5">5</text>
<text x="324.3" y="191">7</text>
<text x="344" y="187.5">6</text>
<text x="344" y="191">8</text>
<text x="357" y="186.9">IIF_B3</text>
<text x="64.2" y="192.2">FAULT4</text>
<text x="82.5" y="192.8">1</text>
<text x="82.5" y="196.3">2</text>
<text x="86" y="194.5">NFAULT</text>
<text x="103.7" y="194.5">SA</text>
<text x="109.5" y="196.3">25 VIN</text>
<text x="109.5" y="192.8">26 SA4</text>
<text x="230.6" y="196.3">1</text>
<text x="324.3" y="194.5">9</text>
<text x="344" y="194.5">10</text>
<text x="39.5" y="202.8">EN4</text>
<text x="82.5" y="199.8">3</text>
<text x="82.5" y="203.3">4</text>
<text x="86" y="198">NSLEEP</text>
<text x="86" y="201.6">ENA</text>
<text x="103.5" y="198">VN</text>
<text x="103.7" y="201.6">SB</text>
<text x="109.5" y="203.3">23 VIN</text>
<text x="109.5" y="199.8">24 SB4</text>
<text x="230.6" y="199.8">2</text>
<text x="230.6" y="203.3">3</text>
<text x="234.1" y="198">1</text>
<text x="234.1" y="201.6">2</text>
<text x="39.5" y="209.9">PWMW4</text>
<text x="82.5" y="206.9">5</text>
<text x="86" y="205.1">ENB</text>
<text x="86" y="208.6">ENC</text>
<text x="102.2" y="205.1">VIN</text>
<text x="103.7" y="208.6">SC</text>
<text x="109.5" y="206.9">22 SC4</text>
<text x="234.1" y="205.1">3</text>
<text x="39.5" y="213.4">PWMU4</text>
<text x="82.5" y="210.4">6</text>
<text x="82.5" y="213.9">7</text>
<text x="86" y="212.2">PWMA</text>
<text x="86" y="215.7">PWMB</text>
<text x="101.9" y="215.7">CP1</text>
<text x="101.9" y="212.2">CP2</text>
<text x="109.5" y="213.9">20</text>
<text x="109.5" y="210.4">21</text>
<text x="39.5" y="216.9">PWMV4</text>
<text x="69.5" y="220.5">SA4</text>
<text x="82.5" y="217.5">8</text>
<text x="82.5" y="221">9</text>
<text x="86" y="219.2">PWMC</text>
<text x="101.8" y="219.2">VCP</text>
<text x="109.5" y="217.5">19</text>
<text x="159.5" y="216.9">VIN</text>
<text x="179.5" y="221">1</text>
<text x="203" y="221">8</text>
<text x="303.6" y="216.9">SPI_CLK</text>
<text x="303.8" y="220.4">SPI_MOSI</text>
<text x="324.3" y="217.5">1</text>
<text x="324.3" y="221">3</text>
<text x="344" y="217.5">2</text>
<text x="344" y="221">4</text>
<text x="355.2" y="216.9">SPI_CS4</text>
<text x="69.5" y="227.5">SB4</text>
<text x="80.5" y="224.5">10</text>
<text x="86" y="222.7">SA</text>
<text x="86" y="226.3">LSS</text>
<text x="101.2" y="226.3">SOC</text>
<text x="109.5" y="224.5">17</text>
<text x="179.5" y="224.5">2</text>
<text x="183" y="222.7">RS+</text>
<text x="183" y="226.3">COP</text>
<text x="195.7" y="222.7">RS-</text>
<text x="196.1" y="226.3">CIP</text>
<text x="203" y="224.5">7</text>
<text x="303.3" y="227.5">IIF_A4</text>
<text x="324.3" y="224.5">5</text>
<text x="344" y="224.5">6</text>
<text x="357" y="224">IIF_B4</text>
<text x="80.5" y="228">11</text>
<text x="80.5" y="231.6">12</text>
<text x="86" y="229.8">SB</text>
<text x="86" y="233.3">LSS</text>
<text x="101.2" y="229.8">SOB</text>
<text x="101.2" y="233.3">SOA</text>
<text x="109.5" y="231.6">15</text>
<text x="109.5" y="228">16</text>
<text x="170" y="231">CS_V44</text>
<text x="183" y="233.3">OUT</text>
<text x="195.5" y="233.3">REF</text>
<text x="203" y="231.6">5</text>
<text x="324.3" y="228">7</text>
<text x="324.3" y="231.6">9</text>
<text x="344" y="228">8</text>
<text x="344" y="231.6">10</text>
<text x="69.5" y="234.6">SC4</text>
<text x="80.5" y="235.1">13</text>
<text x="86" y="236.9">SC</text>
<text x="103.4" y="236.9">VG</text>
<text x="109.5" y="235.1">14</text>
</g>
<g font-size="3.2">
<text x="181.3" y="39.3">6</text>
<text x="184.7" y="41.1">GND</text>
<text x="113.1" y="88.7">18</text>
<text x="104.3" y="90.5">GND</text>
<text x="206.6" y="95.7">6</text>
<text x="197.8" y="97.5">GND</text>
<text x="177.7" y="171.6">6</text>
<text x="181.2" y="173.4">GND</text>
<text x="109.5" y="221">18</text>
<text x="100.8" y="222.7">GND</text>
<text x="194.3" y="229.8">GND</text>
<text x="203" y="228">6</text>
</g>
<g font-size="3.2" fill="#f00">
<text x="196.2" y="41.1">VDD</text>
<text x="204.8" y="39.3">3</text>
<text x="183" y="95.7">3</text>
<text x="186.5" y="97.5">VDD</text>
<text x="192.7" y="173.4">VDD</text>
<text x="201.3" y="171.6">3</text>
<text x="179.5" y="228">3</text>
<text x="183" y="229.8">VDD</text>
</g>
</svg>
